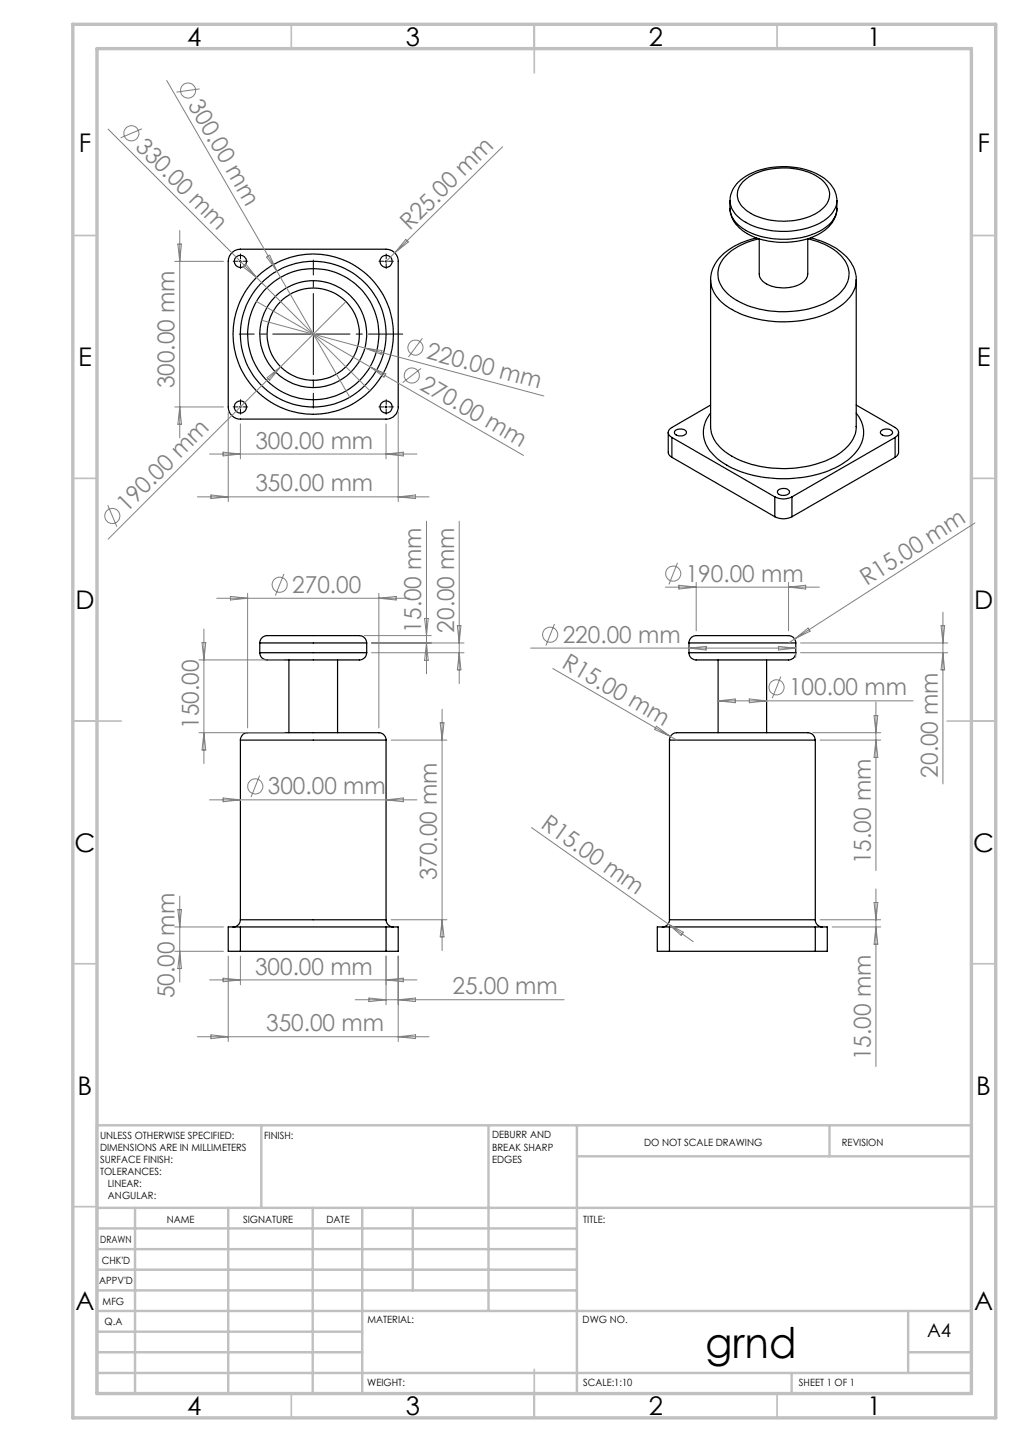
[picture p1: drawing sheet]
<svg xmlns="http://www.w3.org/2000/svg" width="210mm" height="297mm" viewBox="0 0 210 297" stroke-linecap="round" stroke-linejoin="round" font-family="sans-serif">
<g fill="none" stroke="#000" stroke-width=".25">
<path d="M152.9 37.5a12.7 12.7 0 0 1 10.3-2.8 9.6 9.6 0 0 1 7.1 3.6 3.7 3.7 0 0 1-1.4 5.1 14.3 14.3 0 0 1-15.1 .1 3.8 3.8 0 0 1-1.3-5.4zM47.6 52.2l.7-.6 1.2-.3h30a2.52 2.52 0 0 1 2.5 2.5v30a2.52 2.52 0 0 1-2.5 2.5h-30a2.52 2.52 0 0 1-2.5-2.5v-30l.3-1.1zM146.3 57.6a7.3 7.3 0 0 0 4.4 6.1 23.3 23.3 0 0 0 21.5-.1 7.2 7.2 0 0 0 4.1-6M146.3 57.6v30.2a7.1 7.1 0 0 0 3.9 5.9 23.3 23.3 0 0 0 19.2 1.4 10.6 10.6 0 0 0 6.7-5.7l.2-1.2v-30.6M149.8 52.4a13.8 13.8 0 0 1 6.5-3.2v7.2a3.1 3.1 0 0 0 2.8 2.6 7.2 7.2 0 0 0 6.6-1.2l.3-.4 .3-1v-7.2a11.7 11.7 0 0 1 7.9 4.9 5.3 5.3 0 0 1-1.9 6.8 18.8 18.8 0 0 1-13.3 3.2 15.1 15.1 0 0 1-10-4.4 5.1 5.1 0 0 1 .8-7.3zM150.3 41.3a5.8 5.8 0 0 0 3.7 4.7 16.8 16.8 0 0 0 16-.8 5.1 5.1 0 0 0 2.3-3.9M150.3 42.9a5.7 5.7 0 0 0 3.7 4.8 17.1 17.1 0 0 0 15.6-.6 5.3 5.3 0 0 0 2.7-4.2M150.3 41.3v1.6M150.3 41.3a6.5 6.5 0 0 1 4.5-5.6 16 16 0 0 1 15 1.1 5.9 5.9 0 0 1 2.5 4.5M150.3 42.9a6.5 6.5 0 0 0 4.3 5.6 16.4 16.4 0 0 0 14.6-.6 6 6 0 0 0 3.1-5M155.8 49a13.2 13.2 0 0 0-8.6 5.4 6.3 6.3 0 0 0-.9 3.2M166.9 49a13.5 13.5 0 0 1 8.3 5.1 6.3 6.3 0 0 1 1.1 3.5"/>
<path d="M172.3 41.3v1.6M137.6 89.1v4.1l.2 .5 .5 .5M138.3 90.1l21.2 12.2M138.3 90.1v4.1M138.3 94.2l21.2 12.2M139 88.7l.5-.3a1.27 1.27 0 0 1 1.8 .8 1.54 1.54 0 0 1-2.4-.1zM146.3 83.4l-8 4.6a1.08 1.08 0 0 0-.7 1.1 1.08 1.08 0 0 0 .7 1M146.3 85.1a6.2 6.2 0 0 0 1 9 20.3 20.3 0 0 0 13.2 4.5 22.1 22.1 0 0 0 14.4-4.1 6.5 6.5 0 0 0 2.5-7.6l-1.1-1.8M176.3 83.4l8 4.6a1.09 1.09 0 0 1 .7 1.1 1.09 1.09 0 0 1-.7 1M181.5 88.7l.4-.3a1.27 1.27 0 0 1 1.9 .8 1.5 1.5 0 0 1-2.5-.2zM184.3 90.1l-21.2 12.2M184.3 90.1v4.1"/>
<path d="M184.3 94.2l-21.2 12.2M185 89.1v4.1l-.1 .4-.6 .6M159.5 106.4a3.9 3.9 0 0 0 3.6 0M159.5 102.3a3.9 3.9 0 0 0 3.6 0M159.5 102.3v4.1M160.4 100.8l.3-.1a1.25 1.25 0 0 1 1.8 .7 1.49 1.49 0 0 1-2.4 0zM163.1 102.3v4.1M53.5 132.4a1.78 1.78 0 0 1 2.3-1.5h15.5a8.3 8.3 0 0 1 3.6 .3l.3 .3 .3 .9M53.5 134.4a1.79 1.79 0 0 0 2.3 1.5h17.4a1.76 1.76 0 0 0 2.3-1.5M53.5 134.4h22M53.5 132.4h22M53.5 132.4v2"/>
<path d="M59.5 135.9v15M69.5 135.9v15M75.5 132.4v2M141.9 132.4a1.77 1.77 0 0 1 2.3-1.5h15.9a6.5 6.5 0 0 1 3.1 .3l.6 .8v.4M141.9 134.4a1.78 1.78 0 0 0 2.3 1.5h15.9a6.5 6.5 0 0 0 3.1-.3l.3-.3 .3-.9M141.9 132.4h21.9M141.9 134.4h21.9M141.9 132.4v2M147.8 135.9v15M157.8 135.9v15M163.8 132.4v2M49.5 152.4a1.76 1.76 0 0 1 2.3-1.5h23.4a8.5 8.5 0 0 1 3.7 .3l.4 .6 .2 .6"/>
<path d="M49.5 152.4h30M49.5 152.4v37M79.5 152.4v37M137.8 152.4a1.79 1.79 0 0 1 2.4-1.5h23.5a7.9 7.9 0 0 1 3.5 .3l.5 .6 .2 .6M137.8 152.4h30.1M137.8 152.4v37M167.9 152.4v37M49.5 189.4a1.51 1.51 0 0 1-1.5 1.5M49.5 190.9h-2.5v5h2.5M49.5 189.4h30M49.5 190.9v5M49.5 190.9h30"/>
<path d="M49.5 195.9h30M79.5 189.4a1.51 1.51 0 0 0 1.5 1.5M79.5 190.9h2.5v5h-2.5M79.5 190.9v5M137.8 189.4a1.45 1.45 0 0 1-1.5 1.5M137.8 190.9h-2.5v5h2.5M137.8 189.4h30.1M137.8 190.9h30.1M137.8 195.9h30.1M137.8 190.9v5M167.9 189.4a1.45 1.45 0 0 0 1.4 1.5M167.9 190.9h2.4v5h-2.4"/>
<path d="M167.9 190.9v5"/>
<circle cx="49.5" cy="53.8" r="1.25"/>
<circle cx="79.5" cy="53.8" r="1.24"/>
<circle cx="64.5" cy="68.8" r="11"/>
<circle cx="64.5" cy="68.8" r="15"/>
<circle cx="64.5" cy="68.8" r="16.5"/>
<circle cx="64.5" cy="68.8" r="9.5"/>
<circle cx="64.5" cy="68.8" r="13.5"/>
<circle cx="49.5" cy="83.8" r="1.27"/>
<circle cx="79.5" cy="83.8" r="1.26"/>
</g>
<g fill="none" stroke="#808080" stroke-width=".21">
<path d="M34.3 16.6l22.7 39.2M41.1 18.3l-4.8 .7M22.3 26.6l30.5 30.5M29.2 26.5l-4.4 1.9M103.5 30.2l-22.2 21.9M36 53.8h10M36.6 50.3h.8l-.4 3.5zM37 47.5v42.7M50 54.9l.6-.5 2.2 2.7zM52.8 57.1l23.4 23.4M54.9 52.9l.6-.3 1.5 3.2zM57 55.8l15 26"/>
<path d="M81.3 52.1l-1.8 1.7M83.5 49.3l.6 .5-2.8 2.3zM52.8 62.1l23.4 13.5M53.9 66l21.2 5.7M55 77.8l2.8-2.3-2.3 2.8zM57.8 75.5l-35.5 35.6M71.2 62.1l-13.4 13.4M75.1 71.7l36.9 9.9M75.1 71.7l3.5 .5-.1 .8zM76.2 75.6l31.6 18.2M76.2 75.6l3.2 1.4-.3 .7zM86.7 75.9l-3.8 2.9"/>
<path d="M87 69.7l-2.9 3.8M36 83.8h10M37 83.8l.4 3.6h-.8zM43.1 93.5h42.7M45.9 93.1l3.6 .4-3.6 .4zM47 84.8v18.5M49.5 87.3v7.2M79.5 87.3v7.2M79.5 93.5l3.5-.4v.8zM82 84.8v18.5M22.2 104.1l1.9 4.4M40.6 102.3h47.7"/>
<path d="M43.4 101.9l3.6 .4-3.6 .4zM58.5 118.2l-1.8 4.5M82 102.3l3.5-.4v.8zM87.8 107.3v31.5M94.5 107.3v33.5M139.5 115.9l-1.8 4.5M143.3 119.9v10M162.3 119.9v10M200.7 107.7l-37.1 23.9M41 135.9h17.5M41.6 132.4h.8l-.4 3.5zM42 129.6v27.7"/>
<path d="M44.6 123.2h39.7M47.4 122.8l3.6 .4-3.6 .4zM51 122.2v27.7M75 130.9h13.8M76.5 134.4h19M76.5 132.4h19M78 122.2v27.7M78 123.2l3.6-.4v.8zM87.4 127.4h.8l-.4 3.5zM87.8 132.4l.4 3.6h-.8zM94.2 128.9h.7l-.4 3.5zM94.5 134.4l.4 3.6h-.7z"/>
<path d="M109.3 133.5h54.5M113.8 137.7l24.2 14M114.2 128.5l-1.8 4.5M137 120.9h31.7M139.8 120.5l3.5 .4-3.5 .4zM141.9 133.5l3.5-.4v.8zM160.3 133.1l3.5 .4-3.5 .4zM160.8 139.3l-1.8 4.5M162.3 120.9l3.6-.4v.8zM163.6 131.6l-1.3 .8M163.6 131.6l2.8-2.2 .4 .6zM163.8 134.5v.9"/>
<path d="M164.8 134.4h30.3M164.8 132.4h30.3M193.7 128.9h.8l-.4 3.5zM194.1 126.1v35.4M194.1 134.4l.4 3.6h-.8zM41 150.9h17.5M42 150.9l.4 3.6h-.8zM53.4 159.7l-1.7 4.5M80.5 152.4h11.5M90.6 148.9h.8l-.4 3.5zM91 146.1v49.7M135.1 149.6l2.9 2.1-3.2-1.5z"/>
<path d="M138 151.7l1.3 .7M147.8 144.4h40.2M147.8 144.4l3.6-.4v.7zM154.3 144l3.5 .4-3.5 .3zM167.3 150.9h14M168.8 152.4h12.5M180 147.4h.7l-.4 3.5zM180.3 144.6v34.7M180.3 152.4l.4 3.6h-.7zM43.1 164.7h42.7M45.9 164.4l3.6 .3-3.6 .4zM79.5 164.7l3.5-.3v.7z"/>
<path d="M109.4 170.5l28.1 19.8M36 195.9h10M36 190.9h10M36.6 187.4h.8l-.4 3.5zM37 184.6v17.7M37 195.9l.4 3.6h-.8zM47 196.9v17.6M49.5 196.9v5.9M79.5 196.9v10M80.5 189.4h11.5M82 196.9v17.6M91 189.4l.4 3.6h-.8z"/>
<path d="M137.5 190.3l5.2 3.7M137.5 190.3l3.2 1.7-.5 .6zM168.8 189.4h12.5M171.3 190.9h10M180 185.9h.7l-.4 3.5zM180.3 183.1v36.6M180.3 190.9l.4 3.6h-.7zM40.6 213.5h47.7M43.1 201.8h42.7M43.4 213.1l3.6 .4-3.6 .4zM45.9 201.5l3.6 .3-3.6 .4zM73.1 205.9h43"/>
<path d="M76 205.6l3.5 .3-3.5 .4zM79.5 201.8l3.5-.3v.7zM82 205.9l3.5-.3v.7zM82 213.5l3.5-.4v.8z"/>
<circle cx="38.7" cy="18.6" r="1.56"/>
<circle cx="27" cy="27.5" r="1.57"/>
<circle cx="84.8" cy="77.3" r="1.57"/>
<circle cx="85.5" cy="71.6" r="1.55"/>
<circle cx="23.1" cy="106.3" r="1.57"/>
<circle cx="138.6" cy="118.1" r="1.56"/>
<circle cx="57.6" cy="120.4" r="1.55"/>
<circle cx="113.3" cy="130.7" r="1.55"/>
<circle cx="159.9" cy="141.6" r="1.55"/>
<circle cx="52.6" cy="162" r="1.56"/>
</g>
<path d="M64 68.8h-14.7M64.5 68.3v-14.7M64.5 69.3v14.8" fill="none" stroke="#000" stroke-width=".21" stroke-dasharray="15.2 1.3 1.3 1.3" stroke-dashoffset="7.4"/>
<path d="M65 68.8h17.9" fill="none" stroke="#000" stroke-width=".21" stroke-dasharray="15.2 1.3 1.3 1.3" stroke-dashoffset="8.2"/>
<g fill="none" stroke="#000" stroke-width=".21" stroke-dasharray="15.2 1.3 1.3 1.3">
<path d="M49 53.8h-1M49.5 53.3v-1M49.5 54.3v1M50 53.8h1M79 53.8h-1M79.5 53.3v-1M79.5 54.3v1M80 53.8h1M49 83.8h-1M49.5 83.3v-1M49.5 84.3v1M50 83.8h1"/>
<path d="M79 83.8h-1M79.5 83.3v-1M79.5 84.3v1M80 83.8h1"/>
</g>
<path d="M49.2 53.8h.5M49.5 53.6v.5M79.2 53.8h.5M79.5 53.6v.5M64.2 68.8h.5M64.5 68.6v.5M49.2 83.8h.5M49.5 83.6v.5M79.2 83.8h.5M79.5 83.6v.5" fill="none" stroke="#000" stroke-width=".21"/>
<g fill="none" stroke="#c0c0c0" stroke-width=".35">
<path d="M60 5v5M110 5v10M160 5v5M15 48.5h5M200 48.5h5M15 98.5h5M200 98.5h5M15 148.5h10M195 148.5h10M15 198.5h5M200 198.5h5M15 248.5h5"/>
<path d="M200 248.5h5M60 287v5M110 282v10M160 287v5"/>
</g>
<g fill="none" stroke="#c0c0c0" stroke-width=".5">
<path d="M53.8 231.8v17M100.6 231.8v38.2M118.8 231.8v55.2M118.8 238.2h81.2M170.8 231.8v6.4M200 231.8h-180v55.2M20 248.8h180M20 257.3h98.8M20 253h98.8M27.8 248.8v38.2M47 248.8v38.2M64.4 248.8v38.2"/>
<path d="M74.6 248.8v38.2M85 248.8v17M20 265.8h98.8M20 261.5h98.8M20 278.5h54.6M20 274.3h54.6M20 270h180M187 278.5h13M187 270v12.8M20 282.8h180M163 282.8v4.2"/>
</g>
<path d="M15 5h190v287h-190zM20 10h180v277h-180z" fill="none" stroke="#c0c0c0" stroke-width=".7"/>
<text font-size="8.7" x="145.2" y="279.6">grnd</text>
<g font-size="5.3">
<text x="38.5" y="9.4">4</text>
<text x="83.5" y="9.4">3</text>
<text x="133.6" y="9.4">2</text>
<text x="178.6" y="9.4">1</text>
<text x="16.2" y="31.2">F</text>
<text x="201.2" y="31.2">F</text>
<text x="16.1" y="75.5">E</text>
<text x="201.1" y="75.5">E</text>
<text x="15.5" y="125.5">D</text>
<text x="200.5" y="125.5">D</text>
<text x="15.4" y="175.5">C</text>
<text x="200.4" y="175.5">C</text>
<text x="16" y="225.5">B</text>
<text x="201" y="225.5">B</text>
<text x="15.5" y="269.7">A</text>
<text x="200.5" y="269.7">A</text>
<text x="38.5" y="291.4">4</text>
<text x="83.5" y="291.4">3</text>
<text x="133.6" y="291.4">2</text>
<text x="178.6" y="291.4">1</text>
</g>
<g font-size="4.8" fill="#808080">
<text x="38.6" y="21.7" transform="rotate(60 38.6 21.7)">300.00 mm</text>
<text x="27.7" y="30.4" transform="rotate(45 27.7 30.4)">330.00 mm</text>
<text x="84.4" y="47.6" transform="rotate(-45 84.4 47.6)">R25.00 mm</text>
<text x="87.6" y="73.8" transform="rotate(15 87.6 73.8)">220.00 mm</text>
<text x="35.9" y="80" transform="rotate(-90 35.9 80)">300.00 mm</text>
<text x="86.2" y="80" transform="rotate(30 86.2 80)">270.00 mm</text>
<text x="52.6" y="92.4">300.00 mm</text>
<text x="52.6" y="101.2">350.00 mm</text>
<text x="26.1" y="105.6" transform="rotate(-45 26.1 105.6)">190.00 mm</text>
<text x="141.2" y="119.8">190.00 mm</text>
<text x="60.2" y="122.1">270.00</text>
<text x="178.5" y="120.8" transform="rotate(-33 178.5 120.8)">R15.00 mm</text>
<text x="86.7" y="130.3" transform="rotate(-90 86.7 130.3)">15.00 mm</text>
<text x="93.5" y="130.3" transform="rotate(-90 93.5 130.3)">20.00 mm</text>
<text x="115.5" y="137.4" transform="rotate(30 115.5 137.4)">R15.00 mm</text>
<text x="115.9" y="132.4">220.00 mm</text>
<text x="162.5" y="143.2">100.00 mm</text>
<text x="40.9" y="150.1" transform="rotate(-90 40.9 150.1)">150.00</text>
<text x="193.1" y="160.2" transform="rotate(-90 193.1 160.2)">20.00 mm</text>
<text x="55.1" y="163.6">300.00 mm</text>
<text x="111.1" y="170.3" transform="rotate(35 111.1 170.3)">R15.00 mm</text>
<text x="179.3" y="178" transform="rotate(-90 179.3 178)">15.00 mm</text>
<text x="90" y="181.3" transform="rotate(-90 90 181.3)">370.00 mm</text>
<text x="52.5" y="200.7">300.00 mm</text>
<text x="35.9" y="205.6" transform="rotate(-90 35.9 205.6)">50.00 mm</text>
<text x="93.2" y="204.8">25.00 mm</text>
<text x="54.8" y="212.4">350.00 mm</text>
<text x="179.3" y="218.4" transform="rotate(-90 179.3 218.4)">15.00 mm</text>
</g>
<text font-size="3.9" x="190.9" y="275.5">A4</text>
<g font-size="2.1">
<text x="20.6" y="234.6">UNLESS OTHERWISE SPECIFIED:</text>
<text x="20.6" y="237.1">DIMENSIONS ARE IN MILLIMETERS</text>
<text x="20.6" y="239.5">SURFACE FINISH:</text>
<text x="54.4" y="234.5">FINISH:</text>
<text x="101.3" y="234.5">DEBURR AND</text>
<text x="101.3" y="237">BREAK SHARP</text>
<text x="101.3" y="239.5">EDGES</text>
<text x="132.6" y="235.9">DO NOT SCALE DRAWING</text>
<text x="173.3" y="236.1">REVISION</text>
<text x="20.6" y="242">TOLERANCES:</text>
<text x="22.2" y="244.5">LINEAR:</text>
<text x="22.2" y="247">ANGULAR:</text>
<text x="34.3" y="252">NAME</text>
<text x="50" y="251.9">SIGNATURE</text>
<text x="67.2" y="251.9">DATE</text>
<text x="120.1" y="251.9">TITLE:</text>
<text x="20.6" y="256.1">DRAWN</text>
<text x="20.9" y="260.3">CHK'D</text>
<text x="20.4" y="264.4">APPV'D</text>
<text x="21.1" y="268.8">MFG</text>
<text x="21.5" y="273">Q.A</text>
<text x="75.6" y="272.5">MATERIAL:</text>
<text x="120" y="272.5">DWG NO.</text>
<text x="75.6" y="285.5">WEIGHT:</text>
<text x="120.1" y="285.6">SCALE:1:10</text>
<text x="164.5" y="285.6">SHEET 1 OF 1</text>
</g>
</svg>
